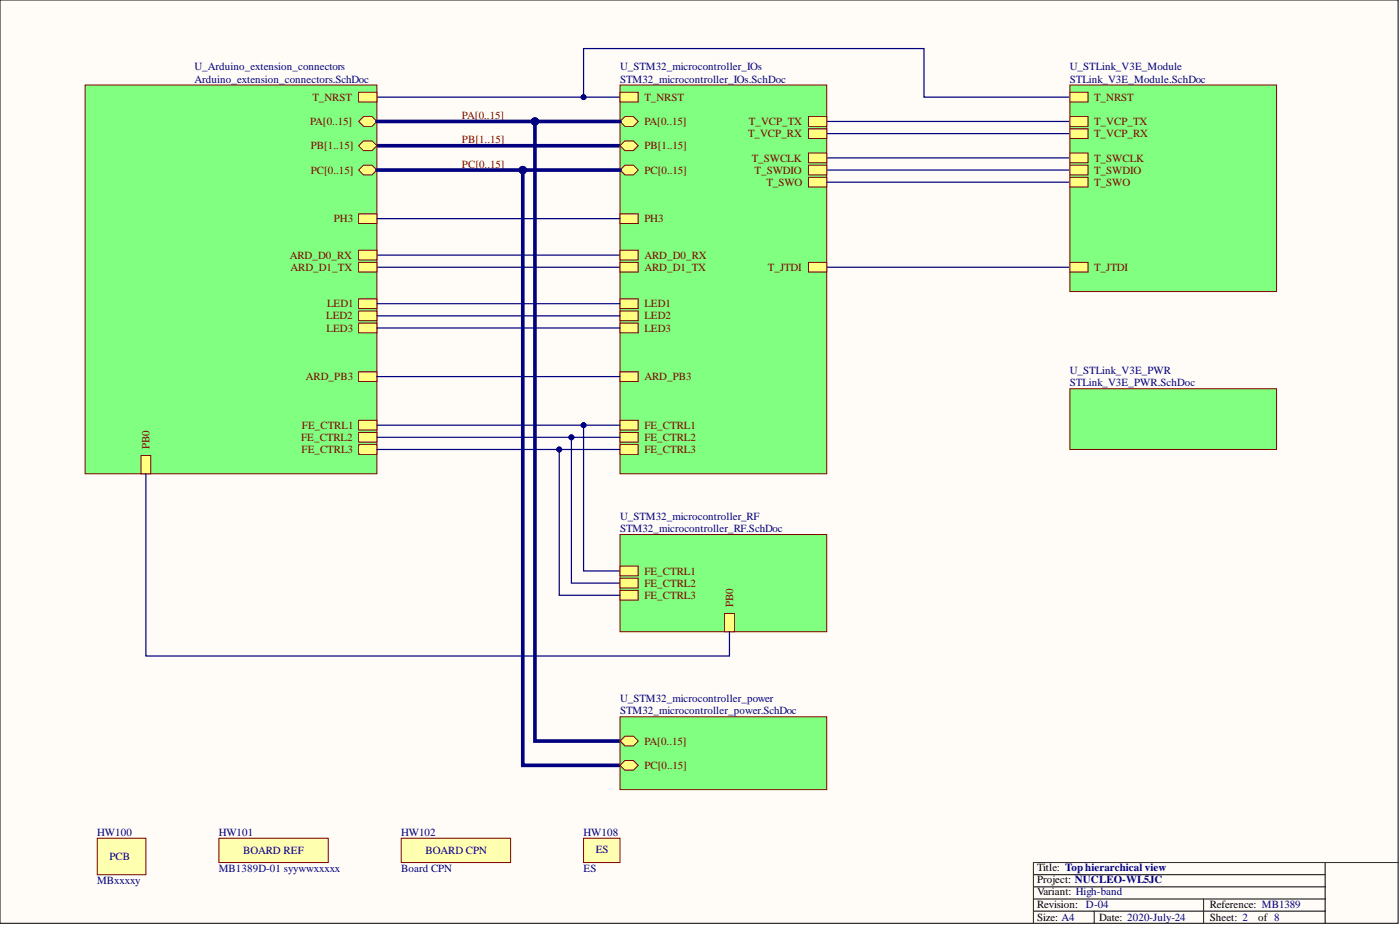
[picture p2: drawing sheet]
<svg xmlns="http://www.w3.org/2000/svg" width="292mm" height="193mm" viewBox="0 0 292 193" stroke-linecap="round" stroke-linejoin="round" font-family="sans-serif">
<path d="M0 0h291.7v192.6h-291.7z" fill-rule="evenodd" fill="#fffcf8"/>
<path d="M0 0h291.7v192.6h-291.7z" fill="none" stroke="#000" stroke-width=".21"/>
<path d="M0 0h291.7v192.6h-291.7z" fill-rule="evenodd" fill="#fffcf8"/>
<path d="M0 0h291.7v192.6h-291.7zM276.5 179.9v12.7M291.7 179.9h-76.1v12.7M215.6 182.5h60.9M215.6 185h60.9M215.6 190.1h60.9M215.6 187.5h60.9M228.3 190.1v2.5M251.1 187.5v5.1" fill="none" stroke="#000" stroke-width=".21"/>
<path d="M78.6 20.3h50.8M172.5 25.3h50.7M172.5 27.9h50.7M172.5 32.9h50.7M172.5 35.5h50.7M78.6 53.2h50.8M78.6 55.8h50.8" fill="none" stroke="#000080" stroke-width=".25"/>
<circle cx="121.8" cy="20.3" r=".51" fill="#000080"/>
<circle cx="121.8" cy="20.3" r=".51" fill="none" stroke="#000080" stroke-width=".21"/>
<path d="M121.8 20.3v-10.2h71v10.2h30.4" fill="none" stroke="#000080" stroke-width=".25"/>
<circle cx="121.8" cy="20.3" r=".51" fill="#000080"/>
<circle cx="121.8" cy="20.3" r=".51" fill="none" stroke="#000080" stroke-width=".21"/>
<path d="M78.6 30.4h50.8" fill="none" stroke="#000080" stroke-width=".76"/>
<path d="M172.5 55.8h50.7" fill="none" stroke="#000080" stroke-width=".25"/>
<path d="M45.7 174.9h22.8v5h-22.8z" fill-rule="evenodd" fill="#ffffb0"/>
<path d="M45.7 174.9h22.8v5h-22.8z" fill="none" stroke="#800000" stroke-width=".21"/>
<path d="M20.3 174.9h10.1v7.6h-10.1z" fill-rule="evenodd" fill="#ffffb0"/>
<path d="M20.3 174.9h10.1v7.6h-10.1z" fill="none" stroke="#800000" stroke-width=".21"/>
<path d="M121.8 174.9h7.6v5h-7.6z" fill-rule="evenodd" fill="#ffffb0"/>
<path d="M121.8 174.9h7.6v5h-7.6z" fill="none" stroke="#800000" stroke-width=".21"/>
<path d="M129.4 17.7h43.1v81.1h-43.1z" fill-rule="evenodd" fill="#80ff80"/>
<path d="M129.4 17.7h43.1v81.1h-43.1z" fill="none" stroke="#800000" stroke-width=".21"/>
<path d="M129.4 19.3h3.8v2h-3.8z" fill-rule="evenodd" fill="#ffff80"/>
<path d="M129.4 19.3h3.8v2h-3.8z" fill="none" stroke="#800000" stroke-width=".21"/>
<path d="M129.4 25.3l1-1h1.8l1 1-1 1.1h-1.8z" fill-rule="evenodd" fill="#ffff80"/>
<path d="M129.4 25.3l1-1h1.8l1 1-1 1.1h-1.8z" fill="none" stroke="#800000" stroke-width=".21"/>
<path d="M129.4 30.4l1-1h1.8l1 1-1 1h-1.8z" fill-rule="evenodd" fill="#ffff80"/>
<path d="M129.4 30.4l1-1h1.8l1 1-1 1h-1.8z" fill="none" stroke="#800000" stroke-width=".21"/>
<path d="M129.4 35.5l1-1h1.8l1 1-1 1h-1.8z" fill-rule="evenodd" fill="#ffff80"/>
<path d="M129.4 35.5l1-1h1.8l1 1-1 1h-1.8z" fill="none" stroke="#800000" stroke-width=".21"/>
<path d="M129.4 52.2h3.8v2h-3.8z" fill-rule="evenodd" fill="#ffff80"/>
<path d="M129.4 52.2h3.8v2h-3.8z" fill="none" stroke="#800000" stroke-width=".21"/>
<path d="M129.4 54.7h3.8v2.1h-3.8z" fill-rule="evenodd" fill="#ffff80"/>
<path d="M129.4 54.7h3.8v2.1h-3.8z" fill="none" stroke="#800000" stroke-width=".21"/>
<path d="M168.7 24.3h3.8v2.1h-3.8z" fill-rule="evenodd" fill="#ffff80"/>
<path d="M168.7 24.3h3.8v2.1h-3.8z" fill="none" stroke="#800000" stroke-width=".21"/>
<path d="M168.7 26.9h3.8v2h-3.8z" fill-rule="evenodd" fill="#ffff80"/>
<path d="M168.7 26.9h3.8v2h-3.8z" fill="none" stroke="#800000" stroke-width=".21"/>
<path d="M168.7 31.9h3.8v2.1h-3.8z" fill-rule="evenodd" fill="#ffff80"/>
<path d="M168.7 31.9h3.8v2.1h-3.8z" fill="none" stroke="#800000" stroke-width=".21"/>
<path d="M168.7 37h3.8v2h-3.8z" fill-rule="evenodd" fill="#ffff80"/>
<path d="M168.7 37h3.8v2h-3.8z" fill="none" stroke="#800000" stroke-width=".21"/>
<path d="M168.7 34.5h3.8v2h-3.8z" fill-rule="evenodd" fill="#ffff80"/>
<path d="M168.7 34.5h3.8v2h-3.8z" fill="none" stroke="#800000" stroke-width=".21"/>
<path d="M168.7 54.7h3.8v2.1h-3.8z" fill-rule="evenodd" fill="#ffff80"/>
<path d="M168.7 54.7h3.8v2.1h-3.8z" fill="none" stroke="#800000" stroke-width=".21"/>
<path d="M129.4 90.2h3.8v2h-3.8z" fill-rule="evenodd" fill="#ffff80"/>
<path d="M129.4 90.2h3.8v2h-3.8z" fill="none" stroke="#800000" stroke-width=".21"/>
<path d="M129.4 87.7h3.8v2h-3.8z" fill-rule="evenodd" fill="#ffff80"/>
<path d="M129.4 87.7h3.8v2h-3.8z" fill="none" stroke="#800000" stroke-width=".21"/>
<path d="M129.4 62.3h3.8v2.1h-3.8z" fill-rule="evenodd" fill="#ffff80"/>
<path d="M129.4 62.3h3.8v2.1h-3.8z" fill="none" stroke="#800000" stroke-width=".21"/>
<path d="M129.4 64.9h3.8v2h-3.8z" fill-rule="evenodd" fill="#ffff80"/>
<path d="M129.4 64.9h3.8v2h-3.8z" fill="none" stroke="#800000" stroke-width=".21"/>
<path d="M129.4 67.4h3.8v2h-3.8z" fill-rule="evenodd" fill="#ffff80"/>
<path d="M129.4 67.4h3.8v2h-3.8z" fill="none" stroke="#800000" stroke-width=".21"/>
<path d="M129.4 44.6h3.8v2h-3.8z" fill-rule="evenodd" fill="#ffff80"/>
<path d="M129.4 44.6h3.8v2h-3.8z" fill="none" stroke="#800000" stroke-width=".21"/>
<path d="M129.4 92.8h3.8v2h-3.8z" fill-rule="evenodd" fill="#ffff80"/>
<path d="M129.4 92.8h3.8v2h-3.8z" fill="none" stroke="#800000" stroke-width=".21"/>
<path d="M129.4 77.5h3.8v2.1h-3.8z" fill-rule="evenodd" fill="#ffff80"/>
<path d="M129.4 77.5h3.8v2.1h-3.8z" fill="none" stroke="#800000" stroke-width=".21"/>
<path d="M172.5 38h50.7" fill="none" stroke="#000080" stroke-width=".25"/>
<path d="M223.2 17.7h43.1v43.1h-43.1z" fill-rule="evenodd" fill="#80ff80"/>
<path d="M223.2 17.7h43.1v43.1h-43.1z" fill="none" stroke="#800000" stroke-width=".21"/>
<path d="M223.2 31.9h3.8v2.1h-3.8z" fill-rule="evenodd" fill="#ffff80"/>
<path d="M223.2 31.9h3.8v2.1h-3.8z" fill="none" stroke="#800000" stroke-width=".21"/>
<path d="M223.2 37h3.8v2h-3.8z" fill-rule="evenodd" fill="#ffff80"/>
<path d="M223.2 37h3.8v2h-3.8z" fill="none" stroke="#800000" stroke-width=".21"/>
<path d="M223.2 19.3h3.8v2h-3.8z" fill-rule="evenodd" fill="#ffff80"/>
<path d="M223.2 19.3h3.8v2h-3.8z" fill="none" stroke="#800000" stroke-width=".21"/>
<path d="M223.2 34.5h3.8v2h-3.8z" fill-rule="evenodd" fill="#ffff80"/>
<path d="M223.2 34.5h3.8v2h-3.8z" fill="none" stroke="#800000" stroke-width=".21"/>
<path d="M223.2 24.3h3.8v2.1h-3.8z" fill-rule="evenodd" fill="#ffff80"/>
<path d="M223.2 24.3h3.8v2.1h-3.8z" fill="none" stroke="#800000" stroke-width=".21"/>
<path d="M223.2 26.9h3.8v2h-3.8z" fill-rule="evenodd" fill="#ffff80"/>
<path d="M223.2 26.9h3.8v2h-3.8z" fill="none" stroke="#800000" stroke-width=".21"/>
<path d="M223.2 54.7h3.8v2.1h-3.8z" fill-rule="evenodd" fill="#ffff80"/>
<path d="M223.2 54.7h3.8v2.1h-3.8z" fill="none" stroke="#800000" stroke-width=".21"/>
<path d="M223.2 81.1h43.1v12.7h-43.1z" fill-rule="evenodd" fill="#80ff80"/>
<path d="M223.2 81.1h43.1v12.7h-43.1z" fill="none" stroke="#800000" stroke-width=".21"/>
<path d="M17.8 17.7h60.8v81.1h-60.8z" fill-rule="evenodd" fill="#80ff80"/>
<path d="M17.8 17.7h60.8v81.1h-60.8z" fill="none" stroke="#800000" stroke-width=".21"/>
<path d="M74.8 25.3l1-1h1.8l1 1-1 1.1h-1.8z" fill-rule="evenodd" fill="#ffff80"/>
<path d="M74.8 25.3l1-1h1.8l1 1-1 1.1h-1.8z" fill="none" stroke="#800000" stroke-width=".21"/>
<path d="M74.8 30.4l1-1h1.8l1 1-1 1h-1.8z" fill-rule="evenodd" fill="#ffff80"/>
<path d="M74.8 30.4l1-1h1.8l1 1-1 1h-1.8z" fill="none" stroke="#800000" stroke-width=".21"/>
<path d="M74.8 35.5l1-1h1.8l1 1-1 1h-1.8z" fill-rule="evenodd" fill="#ffff80"/>
<path d="M74.8 35.5l1-1h1.8l1 1-1 1h-1.8z" fill="none" stroke="#800000" stroke-width=".21"/>
<path d="M74.8 19.3h3.8v2h-3.8z" fill-rule="evenodd" fill="#ffff80"/>
<path d="M74.8 19.3h3.8v2h-3.8z" fill="none" stroke="#800000" stroke-width=".21"/>
<path d="M74.8 52.2h3.8v2h-3.8z" fill-rule="evenodd" fill="#ffff80"/>
<path d="M74.8 52.2h3.8v2h-3.8z" fill="none" stroke="#800000" stroke-width=".21"/>
<path d="M74.8 54.7h3.8v2.1h-3.8z" fill-rule="evenodd" fill="#ffff80"/>
<path d="M74.8 54.7h3.8v2.1h-3.8z" fill="none" stroke="#800000" stroke-width=".21"/>
<path d="M74.8 62.3h3.8v2.1h-3.8z" fill-rule="evenodd" fill="#ffff80"/>
<path d="M74.8 62.3h3.8v2.1h-3.8z" fill="none" stroke="#800000" stroke-width=".21"/>
<path d="M74.8 64.9h3.8v2h-3.8z" fill-rule="evenodd" fill="#ffff80"/>
<path d="M74.8 64.9h3.8v2h-3.8z" fill="none" stroke="#800000" stroke-width=".21"/>
<path d="M74.8 67.4h3.8v2h-3.8z" fill-rule="evenodd" fill="#ffff80"/>
<path d="M74.8 67.4h3.8v2h-3.8z" fill="none" stroke="#800000" stroke-width=".21"/>
<path d="M74.8 87.7h3.8v2h-3.8z" fill-rule="evenodd" fill="#ffff80"/>
<path d="M74.8 87.7h3.8v2h-3.8z" fill="none" stroke="#800000" stroke-width=".21"/>
<path d="M74.8 90.2h3.8v2h-3.8z" fill-rule="evenodd" fill="#ffff80"/>
<path d="M74.8 90.2h3.8v2h-3.8z" fill="none" stroke="#800000" stroke-width=".21"/>
<path d="M29.4 95h2.1v3.8h-2.1z" fill-rule="evenodd" fill="#ffff80"/>
<path d="M29.4 95h2.1v3.8h-2.1z" fill="none" stroke="#800000" stroke-width=".21"/>
<path d="M74.8 44.6h3.8v2h-3.8z" fill-rule="evenodd" fill="#ffff80"/>
<path d="M74.8 44.6h3.8v2h-3.8z" fill="none" stroke="#800000" stroke-width=".21"/>
<path d="M74.8 92.8h3.8v2h-3.8z" fill-rule="evenodd" fill="#ffff80"/>
<path d="M74.8 92.8h3.8v2h-3.8z" fill="none" stroke="#800000" stroke-width=".21"/>
<path d="M74.8 77.5h3.8v2.1h-3.8z" fill-rule="evenodd" fill="#ffff80"/>
<path d="M74.8 77.5h3.8v2.1h-3.8z" fill="none" stroke="#800000" stroke-width=".21"/>
<path d="M78.6 63.4h50.8M78.6 65.9h50.8M78.6 68.4h50.8M78.6 88.7h50.8" fill="none" stroke="#000080" stroke-width=".25"/>
<circle cx="121.8" cy="88.7" r=".51" fill="#000080"/>
<circle cx="121.8" cy="88.7" r=".51" fill="none" stroke="#000080" stroke-width=".21"/>
<path d="M78.6 91.2h50.8" fill="none" stroke="#000080" stroke-width=".25"/>
<circle cx="119.2" cy="91.2" r=".51" fill="#000080"/>
<circle cx="119.2" cy="91.2" r=".51" fill="none" stroke="#000080" stroke-width=".21"/>
<path d="M121.8 88.7v30.4h7.6" fill="none" stroke="#000080" stroke-width=".25"/>
<circle cx="121.8" cy="88.7" r=".51" fill="#000080"/>
<circle cx="121.8" cy="88.7" r=".51" fill="none" stroke="#000080" stroke-width=".21"/>
<path d="M119.2 91.2v30.4h10.2" fill="none" stroke="#000080" stroke-width=".25"/>
<circle cx="119.2" cy="91.2" r=".51" fill="#000080"/>
<circle cx="119.2" cy="91.2" r=".51" fill="none" stroke="#000080" stroke-width=".21"/>
<path d="M111.6 25.3v129.3h17.8" fill="none" stroke="#000080" stroke-width=".76"/>
<circle cx="111.6" cy="25.3" r=".76" fill="#000080"/>
<circle cx="111.6" cy="25.3" r=".76" fill="none" stroke="#000080" stroke-width=".21"/>
<path d="M109.1 35.5v124.2h20.3" fill="none" stroke="#000080" stroke-width=".76"/>
<circle cx="109.1" cy="35.5" r=".76" fill="#000080"/>
<circle cx="109.1" cy="35.5" r=".76" fill="none" stroke="#000080" stroke-width=".21"/>
<path d="M129.4 111.5h43.1v20.3h-43.1z" fill-rule="evenodd" fill="#80ff80"/>
<path d="M129.4 111.5h43.1v20.3h-43.1z" fill="none" stroke="#800000" stroke-width=".21"/>
<path d="M129.4 120.6h3.8v2.1h-3.8z" fill-rule="evenodd" fill="#ffff80"/>
<path d="M129.4 120.6h3.8v2.1h-3.8z" fill="none" stroke="#800000" stroke-width=".21"/>
<path d="M129.4 118.1h3.8v2h-3.8z" fill-rule="evenodd" fill="#ffff80"/>
<path d="M129.4 118.1h3.8v2h-3.8z" fill="none" stroke="#800000" stroke-width=".21"/>
<path d="M151.2 128h2v3.8h-2z" fill-rule="evenodd" fill="#ffff80"/>
<path d="M151.2 128h2v3.8h-2z" fill="none" stroke="#800000" stroke-width=".21"/>
<path d="M129.4 123.2h3.8v2h-3.8z" fill-rule="evenodd" fill="#ffff80"/>
<path d="M129.4 123.2h3.8v2h-3.8z" fill="none" stroke="#800000" stroke-width=".21"/>
<path d="M78.6 45.6h50.8M30.4 98.8v38.1h121.8v-5.1" fill="none" stroke="#000080" stroke-width=".25"/>
<path d="M83.7 174.9h22.8v5h-22.8z" fill-rule="evenodd" fill="#ffffb0"/>
<path d="M83.7 174.9h22.8v5h-22.8z" fill="none" stroke="#800000" stroke-width=".21"/>
<path d="M78.6 93.8h50.8" fill="none" stroke="#000080" stroke-width=".25"/>
<circle cx="116.7" cy="93.8" r=".51" fill="#000080"/>
<circle cx="116.7" cy="93.8" r=".51" fill="none" stroke="#000080" stroke-width=".21"/>
<path d="M116.7 93.8v30.4h12.7" fill="none" stroke="#000080" stroke-width=".25"/>
<circle cx="116.7" cy="93.8" r=".51" fill="#000080"/>
<circle cx="116.7" cy="93.8" r=".51" fill="none" stroke="#000080" stroke-width=".21"/>
<path d="M129.4 149.5h43.1v15.2h-43.1z" fill-rule="evenodd" fill="#80ff80"/>
<path d="M129.4 149.5h43.1v15.2h-43.1z" fill="none" stroke="#800000" stroke-width=".21"/>
<path d="M129.4 154.6l1-1h1.8l1 1-1 1h-1.8z" fill-rule="evenodd" fill="#ffff80"/>
<path d="M129.4 154.6l1-1h1.8l1 1-1 1h-1.8z" fill="none" stroke="#800000" stroke-width=".21"/>
<path d="M129.4 159.7l1-1h1.8l1 1-1 1h-1.8z" fill-rule="evenodd" fill="#ffff80"/>
<path d="M129.4 159.7l1-1h1.8l1 1-1 1h-1.8z" fill="none" stroke="#800000" stroke-width=".21"/>
<path d="M78.6 25.3h50.8" fill="none" stroke="#000080" stroke-width=".76"/>
<circle cx="111.6" cy="25.3" r=".76" fill="#000080"/>
<circle cx="111.6" cy="25.3" r=".76" fill="none" stroke="#000080" stroke-width=".21"/>
<path d="M78.6 35.5h50.8" fill="none" stroke="#000080" stroke-width=".76"/>
<circle cx="109.1" cy="35.5" r=".76" fill="#000080"/>
<circle cx="109.1" cy="35.5" r=".76" fill="none" stroke="#000080" stroke-width=".21"/>
<path d="M78.6 78.6h50.8" fill="none" stroke="#000080" stroke-width=".25"/>
<g font-size="2.3" fill="#000080">
<text x="40.6" y="14.7">U_Arduino_extension_connectors</text>
<text x="40.6" y="17.2">Arduino_extension_connectors.SchDoc</text>
<text x="129.4" y="14.7">U_STM32_microcontroller_IOs</text>
<text x="129.4" y="17.2">STM32_microcontroller_IOs.SchDoc</text>
<text x="223.2" y="14.7">U_STLink_V3E_Module</text>
<text x="223.2" y="17.2">STLink_V3E_Module.SchDoc</text>
<text x="223.2" y="78.1">U_STLink_V3E_PWR</text>
<text x="223.2" y="80.6">STLink_V3E_PWR.SchDoc</text>
<text x="129.4" y="108.5">U_STM32_microcontroller_RF</text>
<text x="129.4" y="111">STM32_microcontroller_RF.SchDoc</text>
<text x="129.4" y="146.5">U_STM32_microcontroller_power</text>
<text x="129.4" y="149">STM32_microcontroller_power.SchDoc</text>
<text x="20.3" y="174.4">HW100</text>
<text x="22.8" y="179.4">PCB</text>
<text x="45.7" y="174.4">HW101</text>
<text x="50.7" y="178.2">BOARD REF</text>
<text x="83.7" y="174.4">HW102</text>
<text x="88.8" y="178.2">BOARD CPN</text>
<text x="121.8" y="174.4">HW108</text>
<text x="124.3" y="177.9">ES</text>
<text x="20.3" y="184.5">MBxxxxy</text>
<text x="45.7" y="182">MB1389D-01 syywwxxxxx</text>
<text x="83.7" y="182">Board CPN</text>
<text x="121.8" y="182">ES</text>
</g>
<g font-size="2.3" fill="#800000">
<text x="65.2" y="21">T_NRST</text>
<text x="134.4" y="21">T_NRST</text>
<text x="228.3" y="21">T_NRST</text>
<text x="64.7" y="26.1">PA[0..15]</text>
<text x="96.4" y="24.8">PA[0..15]</text>
<text x="96.4" y="29.9">PB[1..15]</text>
<text x="134.4" y="26.1">PA[0..15]</text>
<text x="156.1" y="28.6">T_VCP_RX</text>
<text x="156.3" y="26.1">T_VCP_TX</text>
<text x="228.3" y="26.1">T_VCP_TX</text>
<text x="228.3" y="28.6">T_VCP_RX</text>
<text x="64.9" y="31.2">PB[1..15]</text>
<text x="96.4" y="35">PC[0..15]</text>
<text x="134.4" y="31.2">PB[1..15]</text>
<text x="156.8" y="33.7">T_SWCLK</text>
<text x="228.3" y="33.7">T_SWCLK</text>
<text x="64.9" y="36.2">PC[0..15]</text>
<text x="134.4" y="36.2">PC[0..15]</text>
<text x="157.4" y="36.2">T_SWDIO</text>
<text x="159.9" y="38.8">T_SWO</text>
<text x="228.3" y="38.8">T_SWO</text>
<text x="228.3" y="36.2">T_SWDIO</text>
<text x="69.7" y="46.4">PH3</text>
<text x="134.4" y="46.4">PH3</text>
<text x="60.5" y="54">ARD_D0_RX</text>
<text x="134.4" y="54">ARD_D0_RX</text>
<text x="60.6" y="56.5">ARD_D1_TX</text>
<text x="134.4" y="56.5">ARD_D1_TX</text>
<text x="160.2" y="56.5">T_JTDI</text>
<text x="228.3" y="56.5">T_JTDI</text>
<text x="68.2" y="64.1">LED1</text>
<text x="134.4" y="64.1">LED1</text>
<text x="68.1" y="66.6">LED2</text>
<text x="68.2" y="69.2">LED3</text>
<text x="134.4" y="66.6">LED2</text>
<text x="134.4" y="69.2">LED3</text>
<text x="63.8" y="79.3">ARD_PB3</text>
<text x="134.4" y="79.3">ARD_PB3</text>
<text x="63" y="89.5">FE_CTRL1</text>
<text x="134.4" y="89.5">FE_CTRL1</text>
<text x="31.2" y="93.8" transform="rotate(-90 31.2 93.8)">PB0</text>
<text x="62.8" y="92">FE_CTRL2</text>
<text x="62.9" y="94.5">FE_CTRL3</text>
<text x="134.4" y="92">FE_CTRL2</text>
<text x="134.4" y="94.5">FE_CTRL3</text>
<text x="134.4" y="119.9">FE_CTRL1</text>
<text x="134.4" y="122.4">FE_CTRL2</text>
<text x="134.4" y="124.9">FE_CTRL3</text>
<text x="153" y="126.7" transform="rotate(-90 153 126.7)">PB0</text>
<text x="134.4" y="155.4">PA[0..15]</text>
<text x="134.4" y="160.4">PC[0..15]</text>
</g>
<g font-size="2.3">
<text x="216.4" y="181.7">Title: Top hierarchical view</text>
<text x="216.4" y="184.3">Project: NUCLEO-WL5JC</text>
<text x="216.4" y="189.3">Revision: D-04</text>
<text x="216.4" y="186.8">Variant: High-band</text>
<text x="252.4" y="189.3">Reference: MB1389</text>
<text x="216.4" y="192.1">Size: A4</text>
<text x="229.3" y="192.1">Date: 2020-July-24</text>
<text x="252.4" y="192.1">Sheet: 2</text>
<text x="262.5" y="192.1">of 8</text>
</g>
</svg>
